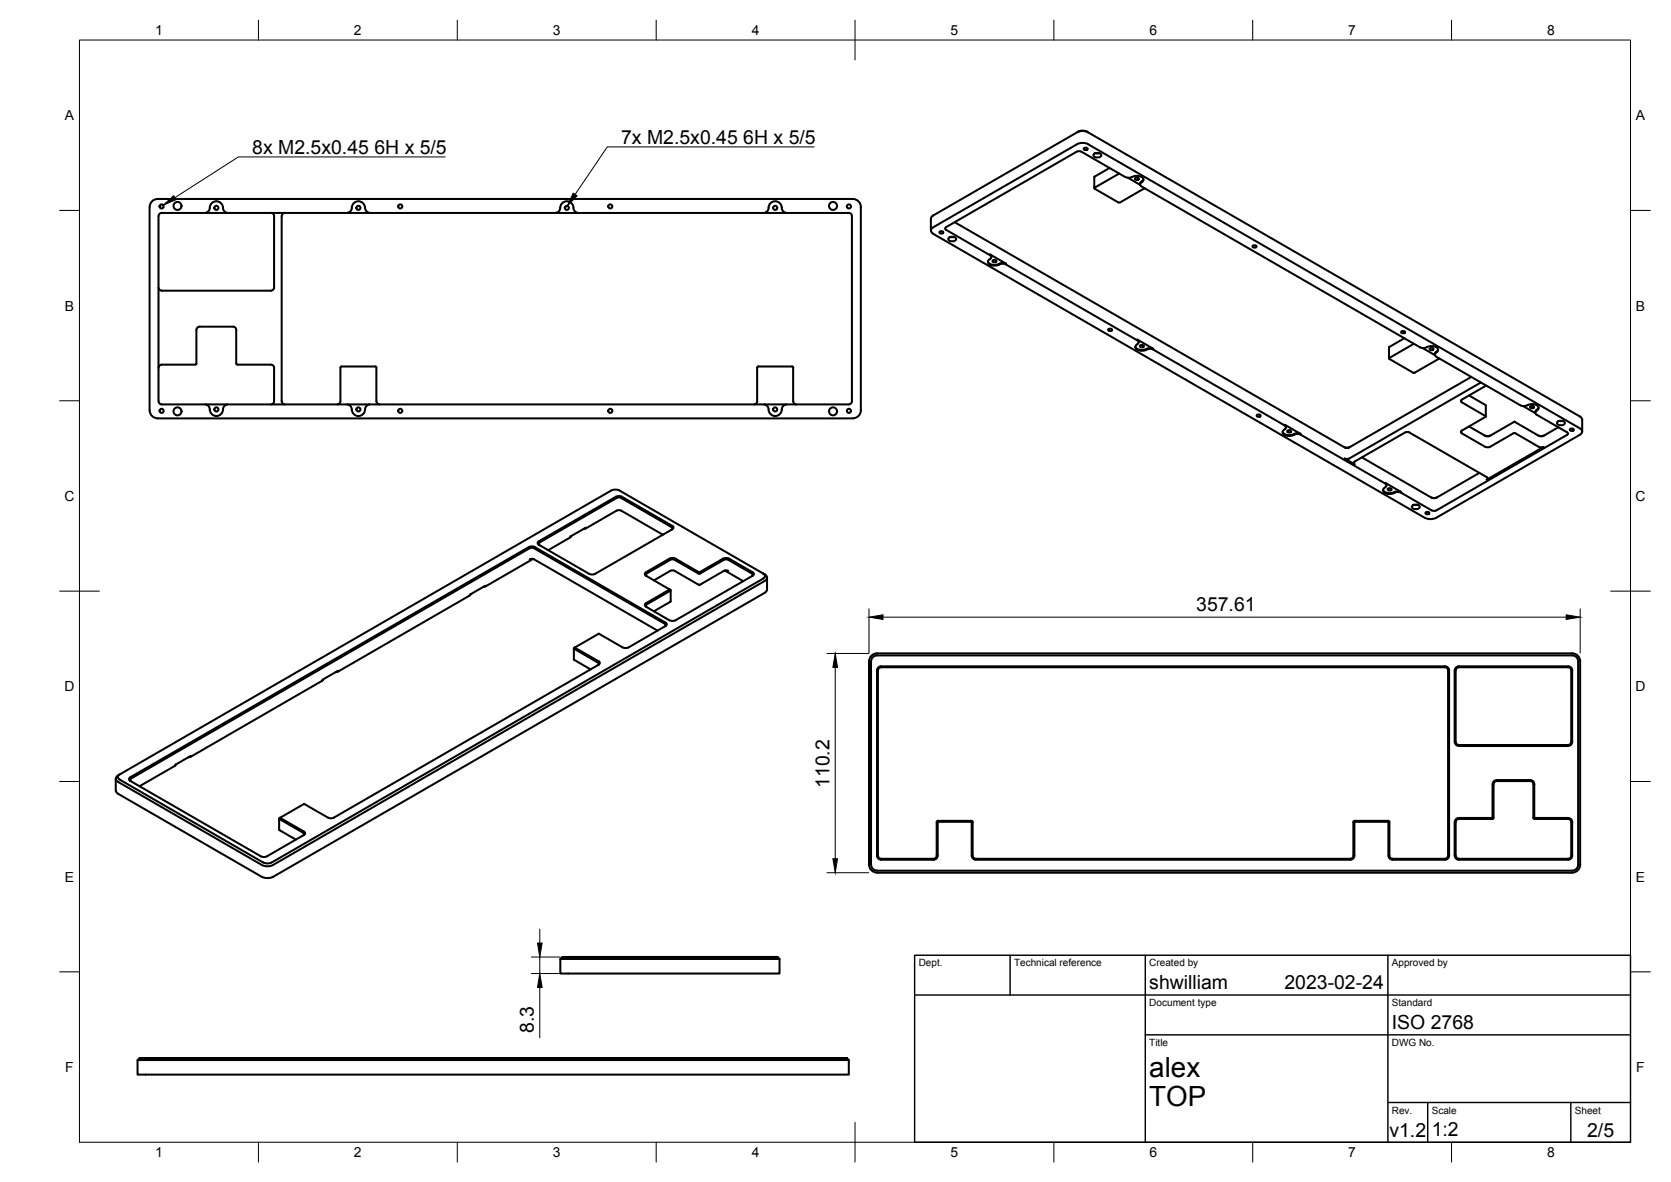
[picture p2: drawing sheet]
<svg xmlns="http://www.w3.org/2000/svg" width="420mm" height="297mm" viewBox="0 0 420 297" stroke-linecap="round" stroke-linejoin="round" font-family="sans-serif">
<!-- layer: Visible -->
<g fill="none" stroke="#000" stroke-width=".51">
<path d="M270.8 33.3l1.4-.4 1.4 .4M271.1 33.1l-36.4 21-.5 .4-.1 .4v3M271.2 33.1l1.2-.3 .9 .3 123.9 71.6 .5 .3 .1 .5v3M272.6 37.2l.5-.1 .4 .4-.6 .2-.4-.2zM275 38.8l.9-.4a.73 .73 0 0 1 .9 .8l-.9 .4a.73 .73 0 0 1-.9-.8zM275.4 38.5h1M37.6 52v51.1M39.6 50h174.8M39.6 50a2 2 0 0 0-2 2M40.1 53.7l.6-.2h172.7a.79 .79 0 0 1 .8 .8v46.5a.79 .79 0 0 1-.8 .8h-172.7a.83 .83 0 0 1-.8-.8v-46.5zM57.2 53.5a1.45 1.45 0 0 1-1.2-1.7 1.71 1.71 0 0 0-2-1.2 1.71 1.71 0 0 0-1.3 2 1.26 1.26 0 0 1-1.1 .9M68.1 53.5a.79 .79 0 0 1 .8 .8v17.9a.79 .79 0 0 1-.8 .8l-27.4 .1a.83 .83 0 0 1-.8-.9"/>
<path d="M71.6 53.5a.83 .83 0 0 0-.8 .8v46.5a.79 .79 0 0 0 .8 .8M92.9 53.5a1.48 1.48 0 0 1-1.2-1.7 1.71 1.71 0 0 0-2-1.2 1.71 1.71 0 0 0-1.3 2 1.26 1.26 0 0 1-1.1 .9M145.3 53.5a1.45 1.45 0 0 1-1.2-1.7 1.71 1.71 0 0 0-2-1.2 1.71 1.71 0 0 0-1.3 2 1.26 1.26 0 0 1-1.1 .9M197.7 53.5a1.45 1.45 0 0 1-1.2-1.7 1.71 1.71 0 0 0-2-1.2 1.71 1.71 0 0 0-1.3 2 1.26 1.26 0 0 1-1.1 .9M214.5 50a2 2 0 0 1 2 2v51.1M236.3 58.2l.5-.1 .4 .4-.6 .2-.4-.2zM238.5 59.8l.9-.3a.73 .73 0 0 1 1 .8l-1 .3a.73 .73 0 0 1-.9-.8zM239 59.6h.9M240.1 55.8l98.3 56.7 .9-.1 30.6-17.7M275.2 44.4l-.1 2.9M275.2 47.2v.2M279 42.2l-3.8 2.2"/>
<path d="M281.2 43.7l-6 3.5M281.4 43.6l-.2 .1M283.6 44.7l3.1 1.7M285.5 44.7l.5-.1 .4 .4-.7 .2-.3-.2zM286.9 46.8l70.2 40.5 .7 .2 1-.2M286.9 46.8l-.2-.2a.8 .8 0 0 1 .7-1 .69 .69 0 0 0-.4-1.1l-1.4-.3-1.6 .5-1-.2-11.1-6.4-.9-.1-33.1 19.1-.3 .3 .3 .3 11.1 6.5v-.2l3.9 2.2v.2l33.1 19.2v-.2l4 2.2v.2l33.1 19.1v-.1l3.9 2.2v.2l21.3 12.3v-.2l4 2.3v.2l8 4.6 .8-.1 33.1-19.2-.2-.5-7.7-4.4M287 45.6l-.3 .3v.4M287.5 45l-.5 .6M287.9 47.3l-6.4 3.6-6.3-3.5M248.4 65.7a2.09 2.09 0 0 0 2.8 .6M249 64.2l.2 .2a.8 .8 0 0 1-.6 1 .69 .69 0 0 0 .3 1.1l1.4 .3 1.6-.5 1 .1M249 63.9l.3 .7"/>
<path d="M249.7 65.4l.5-.1 .4 .4-.7 .2-.3-.2zM252.9 66.2l-1-.1-.7 .2M315.1 61.7l.5-.1 .3 .4-.6 .2-.4-.2zM50.2 82.1h8.4a.79 .79 0 0 1 .8 .8v8.6l.3 .1h8.4a.79 .79 0 0 1 .8 .8M50.2 82.1a.83 .83 0 0 0-.8 .8v8.6l-.3 .1h-8.4a.79 .79 0 0 0-.8 .8M68.9 92.4v8.4a.79 .79 0 0 1-.8 .8M85.9 92.1h8.5l.3 .3M85.9 92.1l-.3 .3v8.4a.79 .79 0 0 1-.8 .8M94.6 92.4v8.4M278.7 82.7l.5-.1 .4 .4-.6 .2-.4-.2zM285.5 87.1a2.28 2.28 0 0 0 3.1 .5h1.4M285.9 86.5a.72 .72 0 0 0-.4 .7 .72 .72 0 0 0 .4 .7l.5 .2a3.7 3.7 0 0 0 2.5-.4l1.1 .1"/>
<path d="M286 85.6l.3 .5-.4 .4M286 85.3l.3 .7M286.7 86.8l.5-.1 .4 .4-.6 .2-.4-.2zM352.4 83.3l.5-.1 .4 .4-.6 .2-.4-.2zM353.1 85l-3.8 2.2-.1 2.9M355.5 86.4l-6.3 3.7 6.2 3.6 6.5-3.6M357.7 87.5l3.1 1.7M358.8 87.2l.9-.2a1.43 1.43 0 0 1 1.9 1.1l-.5 .5M359.6 87.5l.5-.1 .4 .4-.7 .2-.4-.2zM361.1 88.6l-.3 .5 .2 .5 21.3 12.3M361.6 87.8l-.8 .9-.1 .4M369.4 99.4l4.2 2.4v2.9"/>
<path d="M372.3 96.1l-33.1 19.1h-1.1l2.5 1.5M373.7 96.9l-6.1 3.5-.3 .4 .2 .3 6.1 3.6-6 3.5-.3 .3 .3 .4 5.9 3.4M37.6 103.1a2 2 0 0 0 2 2M39.6 105.1h174.8M57.2 101.6a1.45 1.45 0 0 0-1.2 1.7 1.71 1.71 0 0 1-2 1.2 1.71 1.71 0 0 1-1.3-2 1.26 1.26 0 0 0-1.1-.9M92.9 101.6a1.48 1.48 0 0 0-1.2 1.7 1.71 1.71 0 0 1-2 1.2 1.71 1.71 0 0 1-1.3-2 1.26 1.26 0 0 0-1.1-.9M94.7 100.8a.79 .79 0 0 0 .8 .8M189.6 101.6a.79 .79 0 0 0 .8-.8v-8.4l.3-.3h8.4l.3 .1v8.6a.83 .83 0 0 0 .8 .8M197.7 101.6a1.45 1.45 0 0 0-1.2 1.7 1.71 1.71 0 0 1-2 1.2 1.71 1.71 0 0 1-1.3-2 1.26 1.26 0 0 0-1.1-.9M216.5 103.1a2 2 0 0 1-2 2M316.1 104.2h.5l.4 .3-.7 .3-.3-.3zM322.5 108.5a2.09 2.09 0 0 0 2.8 .6"/>
<path d="M323.1 106.9l.2 .3a.83 .83 0 0 1-.6 1 .69 .69 0 0 0 .3 1.1l1.4 .3 .9-.3M323.1 106.7l.2 .5M323.3 107.2v.2M323.8 108.2l.5-.1 .4 .4-.7 .2-.3-.2zM327 109.2l-1-.1-.7 .2M327 109l-1-.1-.7 .2M338 112.3l.7 .2 .7-.2M340.6 116l-.2 .3 .2 .4M342.4 114.9l17.9 10.3 .8-.1 10.9-6.3M369.4 107.2l4.1 2.3M373.3 109.4l.7 .2 .8-.2M373.5 109.5l.5 .2 .6-.2"/>
<path d="M373.5 112.3l.5 .1 .6-.1M374.6 112.3l6.1-3.5 6.2 3.5M380.6 106.1h.4M381 106.1l-.3-.1-6.1 3.5M381 106.1l5.9 3.4M383 102.1l3 1.7M384 101.8l-1 .2-.6-.1M384 101.8l1-.2a1.43 1.43 0 0 1 1.9 1.1l-.5 .5M384.9 102.1l.5-.1 .3 .4-.6 .2-.4-.2zM386.4 103.2l-.4 .5 .3 .5M386.8 109.4l.7 .2 .8-.2M386.9 102.4l-.8 .9-.1 .4"/>
<path d="M387 109.5l.5 .2 .6-.2M387 112.3l.5 .1 .6-.1M388.1 112.3l-14.3 8.2 .3-.3-.3-.3-19.6-11.3-.9 .1-12.7 7.3M391.6 106.1l.9-.4a.73 .73 0 0 1 .9 .8l-.9 .4a.73 .73 0 0 1-.9-.8zM391.8 107.4l-3.7 2.1M392 105.8h1M394.8 107.8l.5-.1 .4 .4-.6 .2-.4-.2zM133 137.5l-100.3 57.9-.3 .4 .3 .4M133 137.5l.7-.2 .8 .2 33.1 19.2v.4l-.2 .2-9.3 5.4-.8 .2-.7-.2M133.2 137.8l-100.3 57.9-.2 .3 .2 .3M133.2 137.8l.5-.2 .6 .2M134.3 137.8l32.9 19 .2 .3-.2 .3"/>
<path d="M143.6 134.7l-.2 .4M147.3 132.8l-.6 .1M156.4 124.8l12.6 7.3 .3 .2v.5l-20 11.5-1.1-.1-13-7.5v-.5l.3-.2 19.4-11.2 .7-.1 .8 .1M166.7 134.4l-10.5-6.1-.9-.1-11.9 6.7v.2l-5.6 3.2M168.9 133.1l.2-.3-.3-.3-12.6-7.4-.9-.1-19.6 11.3-.3 .4 .3 .3M347.8 123.1a2.3 2.3 0 0 0 3.1 .4l1.4 .1M348.3 121.5l.3 .3a.83 .83 0 0 1-.7 1 .69 .69 0 0 0 .3 1.1l1.5 .2 .9-.2M348.3 121.3l.3 .5M348.6 121.8v.2M349 122.8l.5-.1 .4 .4-.6 .2-.4-.2zM352.3 123.8l-1.1-.1-.6 .2M355.1 127.2l.9-.4a.73 .73 0 0 1 .9 .8l-.9 .4a.73 .73 0 0 1-.9-.8z"/>
<path d="M355.5 126.9h1M358.3 130.1l1.4 .4 1.4-.4 36.1-20.8a.86 .86 0 0 0 .6-.8 .86 .86 0 0 0-.6-.9l-124-71.5-1.5-.2-.9 .4-36.1 20.8a.86 .86 0 0 0-.6 .8 .86 .86 0 0 0 .6 .8l123.6 71.4M358.5 128.7l.5-.1 .4 .4-.6 .2-.4-.2zM359.8 125l.8 .2 .7-.2M118.4 149.3l-.3 .3M122.1 147.4l-.7 .1M133.2 140.6l.5-.2 .6 .2M134 140.5l-11.9 6.9v-.2l-4 2.3v.2l-33.1 19.1v-.2l-4 2.2v.3l-33 19.1v-.2l-4 2.2v.3l-8.9 5.1M134.3 140.6l31 17.9M150.5 159.3h.1M150.5 159.3l-6 3.4M150.6 159.3l5.9 3.4"/>
<path d="M162.6 144.1l5.9-3.4 .6-.1 .6 .1 6.2 3.5 6.1-3.5 .6-.1 .5 .1 6 3.4 .2 .3-.2 .4M162.6 144.1l-.2 .3 .2 .4M162.6 151.9l-.2 .3 .2 .3M168.6 148.3v2.9l-4.2 2.4M181.8 140.4l-6 3.4-6-3.4-1.1-.1-6.3 3.5-.3 .4 .3 .5 6.2 3.6-6 3.6M181.8 140.4l.8-.2 .7 .2 6 3.4 .2 .2v.5l-20 11.5-1.2-.1-5.9-3.5-.3-.4 .3-.4 6-3.5M182.2 143.4l4.7 2.7M183.1 143.5l-.5-.2-.6 .2-6.1 3.5-6.2-3.5-.6-.2-.6 .2-4.1 2.3M191.9 144.1l.4 .5-.1 .5-.3 .3M191.9 144.2l-36.1-20.9-.8-.3-.9 .1-124.1 71.6M191.9 145.4l-124 71.5-.9 .1-.8-.2-36.1-20.9-.3-.3-.1-.5 .4-.4M191.9 144.2l.4 .2"/>
<path d="M192.3 146l-124.1 71.6-1.5 .1-.9-.3-36.1-20.9M192.3 144.3a.86 .86 0 0 1 .6 .9 .86 .86 0 0 1-.6 .8M192.9 145.2v2.9l-.2 .5-.4 .4-124.1 71.5-1.5 .1-.9-.3-36.1-20.8M81.3 170.7l-.2 .3M85 168.8l-.6 .1M144.3 162.9v2.9l4.2 2.4M144.5 162.7l-.2 .2 .1 .1 5.9 3.5M144.5 162.8l6 3.4M144.6 162.7h.1M150.3 166.5l.3 .3-.3 .3M150.5 167.1l-66.6 38.4M150.5 166.2l.3 .4-.3 .4"/>
<path d="M219.1 164.8l.9-.5 .5-.1h174.8a2 2 0 0 1 2 2v51.1a2.04 2.04 0 0 1-2 2h-174.8a2.04 2.04 0 0 1-2-2v-51.1l.1-.5zM219.6 165l.9-.3h174.8a1.49 1.49 0 0 1 1.5 1.5v51.1a1.52 1.52 0 0 1-1.5 1.5h-174.8a1.52 1.52 0 0 1-1.5-1.5v-51.1l.1-.5zM366.8 167.5l27.5-.1a1.05 1.05 0 0 1 1 1.1v17.9M366.8 167.7h27.5a.79 .79 0 0 1 .8 .8v17.9M366.8 167.4a1.05 1.05 0 0 0-1 1.1v17.9M366.8 167.7a.79 .79 0 0 0-.8 .8v17.9M29.1 195.7v3M29.1 198.7l.2 .4 .4 .4M29.7 194.9a.86 .86 0 0 0-.6 .8 .86 .86 0 0 0 .6 .8M30 194.7l-.3 .2M32.7 196.2l32.9 19M44.3 192.1l-.3 .3"/>
<path d="M48 190.2l-.7 .1M365.8 186.4a1.05 1.05 0 0 0 1 1.1M366 186.4a.79 .79 0 0 0 .8 .8M375.5 197.1v8.4M375.6 197.1a.79 .79 0 0 1 .8-.8h8.3a.79 .79 0 0 1 .9 .8v8.6l.3 .1h8.4a.79 .79 0 0 1 .8 .8v8.4M395.1 186.4a.79 .79 0 0 1-.8 .8h-27.5M395.3 186.4a1.05 1.05 0 0 1-1 1.1h-27.5M65.6 215.2l.8 .2 .7-.2M70.2 205.7v2.9l4.2 2.4M70.3 205.8l5.9 3.5 .3 .3-.3 .3M70.4 205.5l-.2 .2 .1 .1M70.5 205.5l5.9 3.5 .3 .2v.4l-9.6 5.6"/>
<path d="M84 205.5l-.8 .1-.7-.1-6-3.5-6.1 3.5M220.5 215v-46.5a1.05 1.05 0 0 1 1.1-1.1l141.7 .1a1.01 1.01 0 0 1 1.1 1v46.5M220.5 215a1.05 1.05 0 0 0 1.1 1.1h13.1a1.05 1.05 0 0 0 1.1-1.1M220.7 215l.1-46.5a.79 .79 0 0 1 .8-.8h141.7a.79 .79 0 0 1 .8 .8v46.5M235.5 206.6v8.4M235.5 215a.79 .79 0 0 1-.8 .8h-13.1a.83 .83 0 0 1-.8-.8M235.8 206.6v8.4M235.8 206.3h8.5l.3 .3M235.8 206.5l8.5 .1M235.8 206.3l-.3 .3M244.3 206.6v8.4M244.3 215a1.05 1.05 0 0 0 1.1 1.1h94.1a1.05 1.05 0 0 0 1.1-1.1"/>
<path d="M244.6 206.6v8.4M340.3 206.6v8.4M340.3 206.6l.3-.3h8.4l.4 .3M340.3 215a.79 .79 0 0 1-.8 .8h-94.1a.83 .83 0 0 1-.8-.8M340.6 206.6v8.4M340.6 206.5l8.5 .1M340.6 206.5v.1M349.1 206.6v8.4M349.1 215a1.05 1.05 0 0 0 1 1.1h13.2a1.05 1.05 0 0 0 1.1-1.1M349.4 206.6v8.4M364.1 215a.79 .79 0 0 1-.8 .8h-13.2a.83 .83 0 0 1-.7-.8M365.8 215a1.05 1.05 0 0 0 1 1.1"/>
<path d="M366 215a.79 .79 0 0 0 .8 .8M366.8 205.6h8.4M366.8 205.8h8.4M366.8 205.8a.79 .79 0 0 0-.8 .8v8.4M366.8 205.6a1.05 1.05 0 0 0-1 1v8.4M375.3 205.6v-8.5a1.05 1.05 0 0 1 1.1-1.1h8.3a1.05 1.05 0 0 1 1.1 1.1v8.4l8.5 .1a1.05 1.05 0 0 1 1 1v8.4M375.6 205.5l-.3 .3M395.1 215a.79 .79 0 0 1-.8 .8h-27.5M395.3 215a1.05 1.05 0 0 1-1 1.1h-27.5M140.9 241l.5-.5h54.1l.5 .5zM140.9 241v3.7h55.1v-3.7M34.6 266.4l.5-.5h177.8l.5 .5z"/>
<path d="M34.6 266.4v3.7h178.8v-3.7"/>
<circle cx="40.6" cy="51.9" r=".52"/>
<circle cx="44.6" cy="51.7" r="1.01"/>
<circle cx="54.4" cy="52.2" r=".52"/>
<circle cx="90.1" cy="52.2" r=".52"/>
<circle cx="100.6" cy="51.9" r=".52"/>
<circle cx="142.5" cy="52.2" r=".52"/>
<circle cx="153.4" cy="51.9" r=".52"/>
<circle cx="194.9" cy="52.2" r=".52"/>
<circle cx="209.5" cy="51.7" r="1.01"/>
<circle cx="213.5" cy="51.9" r=".52"/>
<circle cx="40.6" cy="103.2" r=".52"/>
<circle cx="44.6" cy="103.4" r="1.01"/>
<circle cx="54.4" cy="102.9" r=".52"/>
<circle cx="90.1" cy="102.9" r=".52"/>
<circle cx="100.6" cy="103.2" r=".52"/>
<circle cx="153.4" cy="103.2" r=".52"/>
<circle cx="194.9" cy="102.9" r=".52"/>
<circle cx="209.5" cy="103.4" r="1.01"/>
<circle cx="213.5" cy="103.2" r=".52"/>
</g>
<!-- layer: BORDER -->
<g fill="none" stroke="#000" stroke-width=".25">
<path d="M20 10.1h390v276.9h-390zM65 5.1v5M115 5.1v5M165 5.1v5M215 5.1v10M265 5.1v5M315 5.1v5M365 5.1v5M15 52.9h5M410 52.9h5M15 100.7h5M410 100.7h5"/>
<path d="M15 148.6h10M405 148.6h10M15 196.4h5M410 196.4h5M15 244.2h5M410 244.2h5M65 287v5M115 287v5M165 287v5M215 282.1v9.9M265 287v5M315 287v5"/>
<path d="M365 287v5"/>
</g>
<!-- layer: TITLEBLOCK -->
<path d="M230 240.1h180v46.9h-180zM230 250h180M254 240.1v9.9M288 240.1v46.9M349 240.1v46.9M288 260.1h122M349 277.1h61M359 277.1v9.9M395 277.1v9.9" fill="none" stroke="#000" stroke-width=".36"/>
<!-- layer: Hole Notes -->
<path d="M41 51.6l2.7-2.4 .6 1zM144.1 48.5l1 .7-2.5 2.6z" fill="#000" stroke="#000" stroke-width=".25"/>
<path d="M112 39.4h-52.1l-15.9 10.3M204.7 36.9h-52l-8.1 12" fill="none" stroke="#000" stroke-width=".25"/>
<!-- layer: FD_Dimensions -->
<path d="M218.5 153v11.1M222 155.1h171.8M397.3 153v11.1M207.9 164.2h10.5M210 167.7v48.1M207.9 219.3h10.5M135.7 233.5v3.5M133.6 240.5h7.2M133.6 244.7h7.2M135.7 240.5v4.2M135.7 248.1v12.7" fill="none" stroke="#000" stroke-width=".25"/>
<path d="M218.5 155.1l3.5-.6v1.2zM393.8 154.5l3.5 .6-3.5 .6zM210 164.2l.6 3.5h-1.2zM209.4 215.8h1.2l-.6 3.5zM135.1 237h1.2l-.6 3.5zM135.7 244.7l.6 3.4h-1.2z" fill="#000" stroke="#000" stroke-width=".25"/>
<g font-size="7">
<text x="289" y="270.6">alex</text>
<text x="289" y="278.1">TOP</text>
</g>
<g font-size="4.9">
<text x="63.4" y="38.7">8x M2.5x0.45</text>
<text x="94.1" y="38.7">6H x 5/5</text>
<text x="156.2" y="36.2">7x M2.5x0.45</text>
<text x="186.9" y="36.2">6H x 5/5</text>
<text x="300.8" y="153.6">357.61</text>
<text x="208.6" y="198" transform="rotate(-90 208.6 198)">110.2</text>
<text x="289" y="248.5">shwilliam</text>
<text x="323" y="248.5">2023-02-24</text>
<text x="134.3" y="259.6" transform="rotate(-90 134.3 259.6)">8.3</text>
<text x="350" y="258.6">ISO 2768</text>
<text x="349.4" y="285.7">v1.2</text>
<text x="360" y="285.5">1:2</text>
<text x="399.1" y="285.7">2/5</text>
</g>
<g font-size="3.5">
<text x="39" y="8.8">1</text>
<text x="89" y="8.8">2</text>
<text x="139" y="8.8">3</text>
<text x="189" y="8.8">4</text>
<text x="239" y="8.8">5</text>
<text x="289" y="8.8">6</text>
<text x="339" y="8.8">7</text>
<text x="389" y="8.8">8</text>
<text x="16.3" y="30.2">A</text>
<text x="411.3" y="30.2">A</text>
<text x="16.3" y="78">B</text>
<text x="411.3" y="78">B</text>
<text x="16.2" y="125.9">C</text>
<text x="411.2" y="125.9">C</text>
<text x="16.2" y="173.7">D</text>
<text x="411.2" y="173.7">D</text>
<text x="16.3" y="221.6">E</text>
<text x="411.3" y="221.6">E</text>
<text x="16.4" y="269.4">F</text>
<text x="411.4" y="269.4">F</text>
<text x="39" y="290.8">1</text>
<text x="89" y="290.8">2</text>
<text x="139" y="290.8">3</text>
<text x="189" y="290.8">4</text>
<text x="239" y="290.8">5</text>
<text x="289" y="290.8">6</text>
<text x="339" y="290.8">7</text>
<text x="389" y="290.8">8</text>
</g>
<g font-size="2.5">
<text x="231" y="242.9">Dept.</text>
<text x="255" y="242.9">Technical reference</text>
<text x="289" y="242.9">Created by</text>
<text x="350" y="242.9">Approved by</text>
<text x="289" y="252.8">Document type</text>
<text x="350" y="252.8">Standard</text>
<text x="289" y="262.9">Title</text>
<text x="350" y="262.9">DWG No.</text>
<text x="350" y="279.9">Rev.</text>
<text x="360" y="279.9">Scale</text>
<text x="396" y="279.9">Sheet</text>
</g>
</svg>
